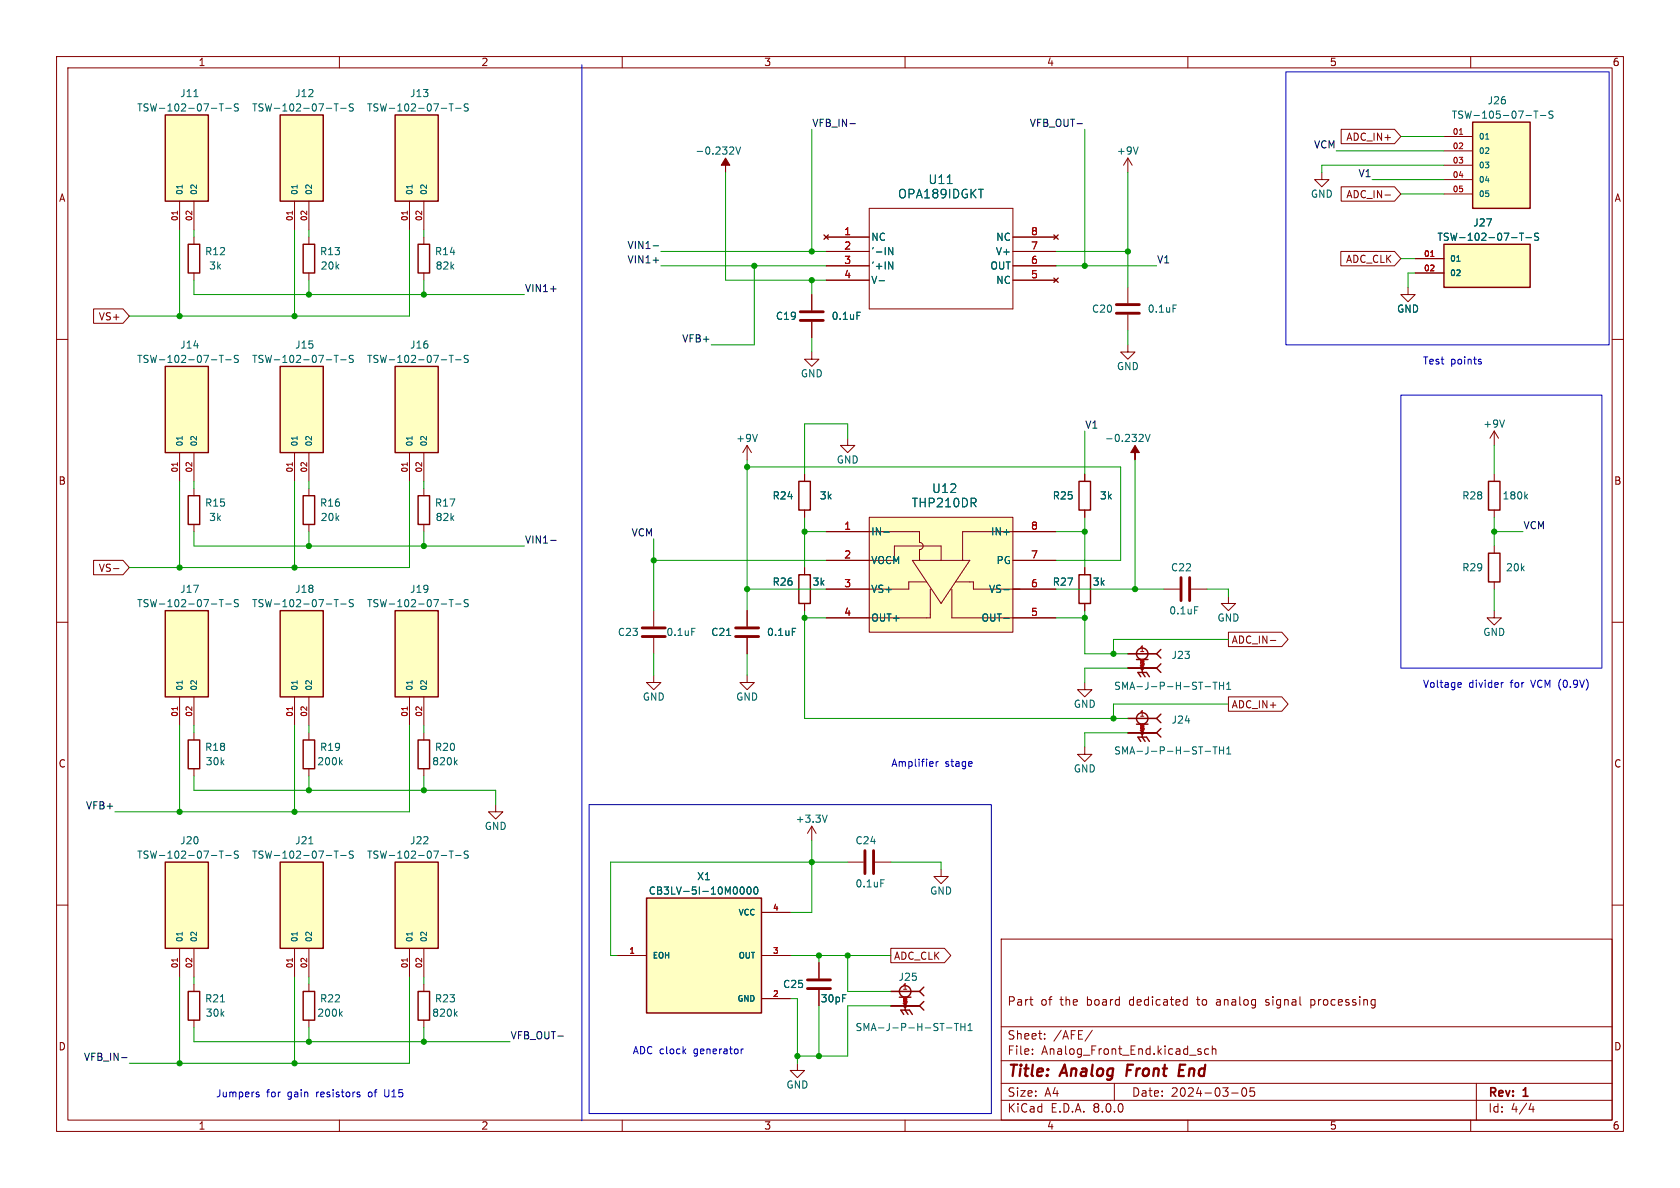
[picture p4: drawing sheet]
<svg xmlns="http://www.w3.org/2000/svg" width="297mm" height="210mm" viewBox="0 0 297 210" stroke-linecap="round" stroke-linejoin="round" font-family="sans-serif">
<g fill="none" stroke="#840000" stroke-width=".18">
<path d="M10 10h277v190h-277zM12 12h273v186h-273zM60 10v2M110 10v2M160 10v2M210 10v2M260 10v2M10 60h2M285 60h2M10 110h2M285 110h2M10 160h2"/>
<path d="M285 160h2M177 166h108v32h-108zM182 176.7h.6M182.5 177.7h.1M209.5 176.7l.4 .1M209.9 177.6l-.4 .1M209.9 176.2v1.5M223.7 177.6l.2 .1M223.8 176.8v.3M231.7 177.6l.5 .1M231.7 176.7v1.5M232.2 176.7l-.5 .1"/>
<path d="M60 198v2M110 198v2M160 198v2M177 194.5h108M177 191.5h108M177 187.5h108M177 181.5h108M182.5 186.3v.1M182.5 185.5v.1M184.7 183.6v.1M184.7 182.8v.1M193.1 182.1l-1.3 2"/>
<path d="M197 191.5v3M210 198v2M212 185.9l.3 .1 .1 .2-.2 .2h-.3M212 185.4l.3 .1M213.7 185.5l-.5-.1-.2 .3v.4l.1 .2h.6M214.3 185.5l.2-.1 .4 .1 .1 .9M214.3 184.9v1.5M217.7 193.2h1.2M219.7 192.4l.2-.1a.81 .81 0 0 1 .6 .6 .81 .81 0 0 1-.3 .8l-.2 .1a.81 .81 0 0 1-.3-1.4zM221.7 192.3h-.7v.7l.2-.1h.5l.1 .3-.1 .5-.2 .1-.5-.1M260 198v2M261 191.5v6.5"/>
<path d="M270.7 195l-.4 1.1h.9M271 195.6v1"/>
</g>
<path d="M199.4 188.2l-.3 2M208.5 189.2h.6M209.6 188.2h-1l-.3 2h1" fill="none" stroke="#840000" stroke-width=".4"/>
<path d="M69.8 152.4h7.7v15.2h-7.7z" fill="#ffffc2"/>
<path d="M73.9 87.6h2v5.1h-2zM69.8 152.4h7.7v15.2h-7.7z" fill="none" stroke="#840000" stroke-width=".25"/>
<path d="M74.9 86.4v1.2M74.9 92.7v1.3M72.4 167.6v5.1M74.9 167.6v5.1" fill="none" stroke="#840000" stroke-width=".18"/>
<path d="M78 151.2h1M79.4 150.4h.7M79.8 150.4v1.3M80.5 151.2h1M82.8 150.5l-.5-.1-.2 .2v.3l.6 .3 .1 .3-.3 .2-.4-.1M72.9 164.8v.6" fill="none" stroke="#006464" stroke-width=".18"/>
<path d="M72 169.4v.6" fill="none" stroke="#a90000" stroke-width=".18"/>
<path d="M69.8 64.8h7.7v15.2h-7.7z" fill="#ffffc2"/>
<path d="M69.8 64.8h7.7v15.2h-7.7z" fill="none" stroke="#840000" stroke-width=".25"/>
<path d="M72.4 80v5.1M74.9 80v5.1" fill="none" stroke="#840000" stroke-width=".18"/>
<path d="M72.9 77.2v.5M78 63.6h1M79.4 62.8h.7M79.8 62.8v1.3M80.5 63.6h1M82.8 62.9l-.5-.1-.2 .1v.4l.6 .2 .1 .3-.3 .3-.4-.1" fill="none" stroke="#006464" stroke-width=".18"/>
<path d="M72 81.8v.6" fill="none" stroke="#a90000" stroke-width=".18"/>
<path d="M255.3 43.2h15.2v7.6h-15.2z" fill="#ffffc2"/>
<path d="M255.3 43.2h15.2v7.6h-15.2z" fill="none" stroke="#840000" stroke-width=".25"/>
<g fill="none" stroke="#840000" stroke-width=".18">
<path d="M153.7 36.8h25.4v17.8h-25.4zM145.7 41.5l.7 .8M146 41.9h7.7M146 44.5h7.7M146 47h7.7M146 49.5h7.7M146.4 41.5l-.7 .8M179.1 41.9h7.6M179.1 44.5h7.6M179.1 47h7.6M179.1 49.5h7.6M186.3 49.1l.8 .8"/>
<path d="M186.3 41.5l.8 .8M187.1 49.1l-.8 .8M187.1 41.5l-.8 .8M248.9 50.8v1.3h1.3l-1.3 1.2-1.3-1.2h1.3M250.2 45.7h5.1M250.2 48.3h5.1M205.7 104.1h2.8M210.6 104.1h2.8"/>
</g>
<path d="M167.5 32.4h.8M155.4 49.6h1M157.1 46.3l.7 1.3v-1.3M157.8 43.8v1.2l-.7-1.2v1.2M257.5 46.2h.6M267.2 42h1M268.6 41.2h.8M269 41.2v1.3M269.8 42h.9M272 41.3l-.5-.1-.2 .3 .1 .3 .6 .2v.4l-.2 .1-.5-.1M211.2 107.3h.6" fill="none" stroke="#006464" stroke-width=".18"/>
<path d="M252.9 45.3h.6" fill="none" stroke="#a90000" stroke-width=".18"/>
<path d="M208.8 102.1v4.1M210.3 102.1v4.1" fill="none" stroke="#840000" stroke-width=".51"/>
<path d="M69.8 108h7.7v15.2h-7.7z" fill="#ffffc2"/>
<path d="M141.2 85.1h2.1v5.1h-2.1zM263.1 97.8h2.1v5.1h-2.1zM263.1 85.1h2.1v5.1h-2.1zM69.8 108h7.7v15.2h-7.7zM73.9 130.8h2v5.1h-2zM33.3 175.3h2v5h-2z" fill="none" stroke="#840000" stroke-width=".25"/>
<g fill="none" stroke="#840000" stroke-width=".18">
<path d="M233.7 30.5v1.3h1.2l-1.2 1.2-1.3-1.2h1.3M264.2 76.2v2.5M264.2 76.2l-.8 1.3M264.2 76.2l.7 1.3M142.2 83.8v1.3M142.2 90.2v1.2M264.2 83.8v1.3M264.2 90.2v1.2M264.2 96.5v1.3M264.2 108v1.2h-1.3l1.3 1.3 1.2-1.3h-1.2M264.2 102.9v1.2M72.4 123.2v5.1"/>
<path d="M74.9 123.2v5.1M74.9 129.5v1.3M74.9 135.9v1.3M34.3 174v1.3M34.3 180.3v1.3"/>
</g>
<path d="M266 74.2l-.4 1.3M269.7 87.7l.4 .5M270.1 87.4l-.5 .4M78 106.8h1M79.4 106h.7M79.8 106v1.3M80.5 106.8h1M82.8 106h-.5l-.2 .1v.4l.6 .2 .1 .3-.3 .3-.4-.1M72.9 120.3v.6M80.5 134.7l.3 .5M80.8 134.4l-.5 .4M39 177.1h.7" fill="none" stroke="#006464" stroke-width=".18"/>
<path d="M72 125v.5" fill="none" stroke="#a90000" stroke-width=".18"/>
<path d="M49.5 152.4h7.6v15.2h-7.6z" fill="#ffffc2"/>
<path d="M53.6 43.2h2v5.1h-2zM33.3 87.6h2v5.1h-2zM49.5 152.4h7.6v15.2h-7.6zM53.6 175.3h2v5h-2zM73.9 175.3h2v5h-2z" fill="none" stroke="#840000" stroke-width=".25"/>
<g fill="none" stroke="#840000" stroke-width=".18">
<path d="M54.6 41.9v1.3M54.6 48.3v1.2M143.5 52.1v2.8M143.5 56.9v2.8M143.5 62.2v1.3h1.3l-1.3 1.3-1.3-1.3h1.3M34.3 86.4v1.2M34.3 92.7v1.3M115.6 119.4v1.3h-1.3l1.3 1.2 1.2-1.2h-1.2M115.6 108v2.7M115.6 112.8v2.8M132.1 119.4v1.3h-1.3l1.3 1.2 1.2-1.2h-1.2M52.1 167.6v5.1"/>
<path d="M54.6 167.6v5.1M54.6 174v1.3M74.9 174v1.3M54.6 180.3v1.3M74.9 180.3v1.3"/>
</g>
<g fill="none" stroke="#006464" stroke-width=".18">
<path d="M151.5 55.2h.6M122.3 111.1h.6M54.6 149.2h.7M57.7 151.2h1M59.1 150.4h.7M59.4 150.4v1.3M60.2 151.2h1M62.5 150.5l-.5-.1-.2 .2v.3l.5 .3 .2 .3-.3 .2-.5-.1M52.5 164.8v.6M60.1 179.2l.4 .4M60.5 178.8l-.5 .5M80.5 179.2l.3 .4"/>
<path d="M80.8 178.8l-.5 .5"/>
</g>
<path d="M51.7 169.4v.6" fill="none" stroke="#a90000" stroke-width=".18"/>
<path d="M141.5 55.1h4M141.5 56.6h4M113.5 111h4.1M113.5 112.5h4.1" fill="none" stroke="#840000" stroke-width=".51"/>
<path d="M114.3 158.8h20.3v20.3h-20.3z" fill="#ffffc2"/>
<g fill="none" stroke="#840000" stroke-width=".25">
<path d="M114.3 158.8h20.3v20.3h-20.3zM157.5 177.8h5.1M157.5 175.3h5.1M159.8 179.3l-.5-.7h1.5l.5 .7M160 176.3h1M160 177.8v.8l.5 .7M162.6 177.8l.7 .8M162.6 175.3l.7 .7M163.3 177l-.7 .8M163.3 174.5l-.7 .8"/>
<circle cx="160" cy="175.3" r="1.02"/>
</g>
<g fill="none" stroke="#840000" stroke-width=".18">
<path d="M143.5 146.1l-.8 1.2M143.5 146.1v2.5M143.5 146.1l.8 1.2M149.9 152.4h2.8M154.7 152.4h2.8M109.2 168.9h5.1M134.6 168.9h5.1M134.6 176.5h5.1M134.6 161.3h5.1M144.8 170.2v2.8M144.8 175v2.8M157.5 175.3h5.1"/>
<path d="M157.5 177.8h5.1M141 188v1.2h1.2l-1.2 1.3-1.3-1.3h1.3"/>
</g>
<g fill="none" stroke="#006464" stroke-width=".18">
<path d="M131 156.9l.1-.1a.68 .68 0 0 1 .5 .6 .68 .68 0 0 1-.5 .7l-.1-.2-.2-.3zM132.2 156.9l.2-.1a.68 .68 0 0 1 .4 .6 .68 .68 0 0 1-.4 .7l-.2-.2-.2-.3zM133.4 156.9l.2-.1a.68 .68 0 0 1 .4 .6 .68 .68 0 0 1-.4 .7l-.2-.2-.1-.3zM146.2 144.1l-.4 1.3M155.7 155.5h.6M167.3 181.7h1M168.7 180.9h.7M169.1 180.9v1.3M169.9 180.9v1.3M169.9 181.5h.7M170.6 180.9v1.3M171.1 182.2h.8"/>
<path d="M171.1 181.3l.4-.4v1.3"/>
</g>
<path d="M152.9 150.4v4M154.4 150.4v4M142.7 173.2h4.1M142.7 174.8h4.1" fill="none" stroke="#840000" stroke-width=".51"/>
<path d="M29.2 152.4h7.6v15.2h-7.6z" fill="#ffffc2"/>
<path d="M190.8 85.1h2v5.1h-2zM29.2 152.4h7.6v15.2h-7.6z" fill="none" stroke="#840000" stroke-width=".25"/>
<path d="M191.8 83.8v1.3M191.8 90.2v1.2M87.6 142.2v1.3h1.3l-1.3 1.3-1.2-1.3h1.2M166.4 153.7v1.2h1.2l-1.2 1.3-1.3-1.3h1.3M31.7 167.6v5.1M34.3 167.6v5.1" fill="none" stroke="#840000" stroke-width=".18"/>
<path d="M37.4 151.2h.9M38.8 150.4h.7M39.1 150.4v1.3M39.9 151.2h1M42.1 150.5l-.4-.1-.2 .2v.3l.5 .3 .1 .3-.2 .2-.5-.1M32.2 164.8v.6" fill="none" stroke="#006464" stroke-width=".18"/>
<path d="M31.4 169.4v.6" fill="none" stroke="#a90000" stroke-width=".18"/>
<path d="M260.3 21.6h10.2v15.2h-10.2z" fill="#ffffc2"/>
<path d="M260.3 21.6h10.2v15.2h-10.2z" fill="none" stroke="#840000" stroke-width=".25"/>
<path d="M255.3 24.1h5M255.3 26.7h5M255.3 29.2h5M255.3 31.8h5M255.3 34.3h5" fill="none" stroke="#840000" stroke-width=".18"/>
<path d="M271.2 19.6h.7M271.5 19.6v1.3M274.6 19.7l-.5-.1-.2 .2v.3l.5 .3 .2 .3-.3 .2-.5-.1M262.6 24.6h.6M269.8 20.4h.9M272.3 20.4h1" fill="none" stroke="#006464" stroke-width=".18"/>
<path d="M258 23.7h.6" fill="none" stroke="#a90000" stroke-width=".18"/>
<path d="M49.5 20.3h7.6v15.3h-7.6z" fill="#ffffc2"/>
<path d="M49.5 20.3h7.6v15.3h-7.6zM73.9 43.2h2v5.1h-2z" fill="none" stroke="#840000" stroke-width=".25"/>
<path d="M52.1 35.6v5M54.6 35.6v5M74.9 41.9v1.3M74.9 48.3v1.2M191.8 132.1v1.3h-1.3l1.3 1.2 1.2-1.2h-1.2M191.8 120.7v1.2h-1.3l1.3 1.3 1.2-1.3h-1.2" fill="none" stroke="#840000" stroke-width=".18"/>
<path d="M57.7 19.1h1M59.1 18.4h.7M59.4 18.4v1.2M60.2 19.1h1M62.5 18.4h-.5l-.3 .2 .2 .3 .5 .2v.4l-.2 .1h-.5M52.5 32.7v.6" fill="none" stroke="#006464" stroke-width=".18"/>
<path d="M51.7 37.3v.6" fill="none" stroke="#a90000" stroke-width=".18"/>
<path d="M29.2 20.3h7.6v15.3h-7.6z" fill="#ffffc2"/>
<path d="M29.2 20.3h7.6v15.3h-7.6z" fill="none" stroke="#840000" stroke-width=".25"/>
<path d="M31.7 35.6v5M34.3 35.6v5" fill="none" stroke="#840000" stroke-width=".18"/>
<path d="M34.3 17.1h.7M37.4 19.1h.9M38.8 18.4h.7M39.1 18.4v1.2M39.9 19.1h1M42.1 18.4h-.4l-.3 .2 .1 .3 .6 .2v.4l-.2 .1h-.5M32.2 32.7v.6" fill="none" stroke="#006464" stroke-width=".18"/>
<path d="M31.4 37.3v.6" fill="none" stroke="#a90000" stroke-width=".18"/>
<path d="M69.8 20.3h7.7v15.3h-7.7z" fill="#ffffc2"/>
<path d="M69.8 20.3h7.7v15.3h-7.7z" fill="none" stroke="#840000" stroke-width=".25"/>
<path d="M72.4 35.6v5M74.9 35.6v5" fill="none" stroke="#840000" stroke-width=".18"/>
<path d="M78 19.1h1M79.4 18.4h.7M79.8 18.4v1.2M80.5 19.1h1M82.8 18.4h-.5l-.2 .2 .1 .3 .5 .2v.4l-.2 .1h-.4M72.9 32.7v.6" fill="none" stroke="#006464" stroke-width=".18"/>
<path d="M72 37.3v.6" fill="none" stroke="#a90000" stroke-width=".18"/>
<path d="M153.7 91.4h25.4v20.4h-25.4z" fill="#ffffc2"/>
<g fill="none" stroke="#840000" stroke-width=".18">
<path d="M199.4 27.9l-.8 1.3M199.4 27.9v2.6M199.4 27.9l.8 1.3M146 99.1h12.1v-2.6h8.3v2.6M146 94h7.7M153.7 91.4h25.4v20.4h-25.4zM154.3 94h8.3v1.9a.63 .63 0 0 1 .6 .6 .63 .63 0 0 1-.6 .7v1.9M161.3 99.1h10.1l-5 7.6zM179.1 99.1h7.6M186.7 94h-16.5v5.1M132.1 108v2.7M132.1 112.8v2.8"/>
<path d="M142.2 100.3v1.3M142.2 106.7v1.3M163.8 102.9h-3.1v1.2h-14.7M164.5 104.1v5.1h-18.5M168.3 104.1v5.1h18.4M168.9 102.9h3.2v1.2h14.6M191.8 100.3v1.3M191.8 106.7v1.3M199.4 115.6h5.1M199.4 118.1h5.1M199.4 127h5.1M199.4 129.5h5.1"/>
</g>
<g fill="none" stroke="#006464" stroke-width=".18">
<path d="M201.2 26l-.4 1.2M156.3 94.1h.9M128.5 112.3h.7M140.1 111.1h.6M177.4 109.3h1M177.4 104.2h1M213 132.8h1M213 121.4h1M214.4 132h.8M214.4 120.6h.8M214.8 120.6v1.3M214.8 132v1.3"/>
<path d="M215.6 120.6v1.3M215.6 132v1.3M215.6 132.6h.7M215.6 121.2h.7M216.3 120.6v1.3M216.3 132v1.3M216.9 133.3h.7M216.9 121l.3-.4v1.3M216.9 132.4l.3-.4v1.3M216.9 121.9h.7"/>
</g>
<g fill="none" stroke="#840000" stroke-width=".25">
<path d="M141.2 101.6h2.1v5.1h-2.1zM190.8 101.6h2v5.1h-2zM199.4 118.1h5.1M199.4 115.6h5.1M201.7 119.6l-.5-.7h1.5l.5 .7M201.9 118.1v.8l.5 .7M201.9 116.6h1M204.5 118.1l.7 .8M204.5 115.6l.7 .7M205.2 117.3l-.7 .8M205.2 114.8l-.7 .8M199.4 129.5h5.1"/>
<path d="M199.4 127h5.1M201.7 131.1l-.5-.8h1.5l.5 .8M201.9 128h1M201.9 129.5v.8l.5 .8M204.5 129.5l.7 .8M204.5 127l.7 .8M205.2 128.8l-.7 .7M205.2 126.2l-.7 .8"/>
<circle cx="201.9" cy="115.6" r="1.02"/>
<circle cx="201.9" cy="127" r="1.02"/>
</g>
<path d="M130 111h4.1M130 112.5h4.1" fill="none" stroke="#840000" stroke-width=".51"/>
<path d="M49.5 64.8h7.6v15.2h-7.6z" fill="#ffffc2"/>
<path d="M33.3 43.2h2v5.1h-2zM49.5 64.8h7.6v15.2h-7.6zM53.6 87.6h2v5.1h-2z" fill="none" stroke="#840000" stroke-width=".25"/>
<path d="M34.3 41.9v1.3M34.3 48.3v1.2M132.1 78.7l-.8 1.3M132.1 78.7v2.6M132.1 78.7l.7 1.3M149.9 77.5v1.2h-1.3l1.3 1.3 1.2-1.3h-1.2M52.1 80v5.1M54.6 80v5.1M54.6 86.4v1.2M54.6 92.7v1.3" fill="none" stroke="#840000" stroke-width=".18"/>
<path d="M52.5 77.2v.5M57.7 63.6h1M59.1 62.8h.7M59.4 62.8v1.3M60.2 63.6h1M62.5 62.9l-.5-.1-.3 .3 .2 .3 .5 .2v.4l-.2 .1-.5-.1M133.9 76.8l-.4 1.2" fill="none" stroke="#006464" stroke-width=".18"/>
<path d="M51.7 81.8v.6" fill="none" stroke="#a90000" stroke-width=".18"/>
<path d="M49.5 108h7.6v15.2h-7.6z" fill="#ffffc2"/>
<path d="M49.5 108h7.6v15.2h-7.6z" fill="none" stroke="#840000" stroke-width=".25"/>
<path d="M52.1 123.2v5.1M54.6 123.2v5.1" fill="none" stroke="#840000" stroke-width=".18"/>
<path d="M57.7 106.8h1M59.1 106h.7M59.4 106v1.3M60.2 106.8h1M62.5 106h-.5l-.3 .2 .2 .3 .5 .3v.3l-.2 .2-.5-.1M52.5 120.3v.6" fill="none" stroke="#006464" stroke-width=".18"/>
<path d="M51.7 125v.5" fill="none" stroke="#a90000" stroke-width=".18"/>
<path d="M29.2 108h7.6v15.2h-7.6z" fill="#ffffc2"/>
<path d="M29.2 108h7.6v15.2h-7.6z" fill="none" stroke="#840000" stroke-width=".25"/>
<path d="M31.7 123.2v5.1M34.3 123.2v5.1" fill="none" stroke="#840000" stroke-width=".18"/>
<path d="M37.4 106.8h.9M38.8 106h.7M39.1 106v1.3M39.9 106.8h1M42.1 106h-.4l-.3 .2 .1 .3 .6 .3v.3l-.2 .2-.5-.1M32.2 120.3v.6" fill="none" stroke="#006464" stroke-width=".18"/>
<path d="M31.4 125v.5" fill="none" stroke="#a90000" stroke-width=".18"/>
<path d="M29.2 64.8h7.6v15.2h-7.6z" fill="#ffffc2"/>
<path d="M29.2 64.8h7.6v15.2h-7.6zM33.3 130.8h2v5.1h-2zM53.6 130.8h2v5.1h-2z" fill="none" stroke="#840000" stroke-width=".25"/>
<g fill="none" stroke="#840000" stroke-width=".18">
<path d="M237.1 22.9h9.4l1.1 1.2-1.1 1.3h-9.4zM237.1 33h9.4l1.1 1.3-1.1 1.3h-9.4zM244.9 34.5h.9M16.5 54.6h5.2l1.2 1.3-1.2 1.3h-5.2zM143.5 52.1v2.8M143.5 56.9v2.8M145.7 41.5l.7 .8M146 41.9h7.7M146 44.5h7.7M146 47h7.7M146 49.5h7.7M146.4 41.5l-.7 .8"/>
<path d="M179.1 41.9h7.6M179.1 44.5h7.6M179.1 47h7.6M179.1 49.5h7.6M186.3 49.1l.8 .8M186.3 41.5l.8 .8M187.1 49.1l-.8 .8M187.1 41.5l-.8 .8M199.4 50.8v2.8M199.4 55.6v2.8M237 44.4h9.5l1.1 1.3-1.1 1.3h-9.5zM250.2 45.7h5.1"/>
<path d="M250.2 48.3h5.1M199.4 61v1.2h1.3l-1.3 1.3-1.3-1.3h1.3M16.5 99.1h5.2l1.2 1.2-1.2 1.3h-5.2zM31.7 80v5.1M34.3 80v5.1M142.2 83.8v1.3M142.2 90.2v1.2M146 94h7.7M146 99.1h7.7M179.1 94h7.6M179.1 99.1h7.6M191.8 83.8v1.3"/>
<path d="M191.8 90.2v1.2M20.1 100.5h.9M132.1 108v2.7M132.1 112.8v2.8M142.2 100.3v1.3M142.2 106.7v1.3M146 104.1h7.7M146 109.2h7.7M179.1 104.1h7.6M179.1 109.2h7.6M191.8 100.3v1.3M191.8 106.7v1.3"/>
<path d="M217.2 105.4v1.3h1.2l-1.2 1.3-1.3-1.3h1.3M217.2 111.8h9.4l1.1 1.2-1.1 1.3h-9.4zM224.6 113.2h.9M34.3 129.5v1.3M34.3 135.9v1.3M54.6 129.5v1.3M54.6 135.9v1.3M217.2 123.2h9.4l1.1 1.3-1.1 1.2h-9.4zM109.2 168.9h5.1M134.6 168.9h5.1M134.6 176.5h5.1M134.6 161.3h5.1"/>
<path d="M144.8 170.2v2.8M144.8 175v2.8M157.5 167.6h9.5l1.1 1.3-1.1 1.3h-9.5z"/>
</g>
<g fill="none" stroke="#006464" stroke-width=".18">
<path d="M129.6 26l.1 .2v.3l-.8 .7h.8M130.1 26l.4 1.2 .4-1.2M167.5 32.4h.8M151.5 55.2h.6M155.4 49.6h1M157.1 46.3l.7 1.3v-1.3M157.8 43.8v1.2l-.7-1.2v1.2M207.4 53.9h.6M257.5 46.2h.6M267.2 42h1M268.6 41.2h.8M269 41.2v1.3"/>
<path d="M269.8 42h.9M272 41.3l-.5-.1-.2 .3 .1 .3 .6 .2v.4l-.2 .1-.5-.1M32.2 77.2v.5M37.4 63.6h.9M38.8 62.8h.7M39.1 62.8v1.3M39.9 63.6h1M42.1 62.9l-.4-.1-.3 .3 .1 .3 .6 .2v.4l-.2 .1-.5-.1M202 76.8l.1 .2v.3l-.8 .7h.8M202.5 76.8l.4 1.2 .4-1.2M156.3 94.1h.9M128.5 112.3h.7"/>
<path d="M140.1 111.1h.6M177.4 109.3h1M177.4 104.2h1M60.1 134.7l.4 .5M60.5 134.4l-.5 .4M131 156.9l.1-.1a.68 .68 0 0 1 .5 .6 .68 .68 0 0 1-.5 .7l-.1-.2-.2-.3zM132.2 156.9l.2-.1a.68 .68 0 0 1 .4 .6 .68 .68 0 0 1-.4 .7l-.2-.2-.2-.3zM133.4 156.9l.2-.1a.68 .68 0 0 1 .4 .6 .68 .68 0 0 1-.4 .7l-.2-.2-.1-.3z"/>
</g>
<path d="M252.9 45.3h.6M31.4 81.8v.6" fill="none" stroke="#a90000" stroke-width=".18"/>
<g fill="#840000" stroke="#840000" stroke-width=".18">
<path d="M128.3 27.9l.7 1.3h-.7v1.3v-1.3h-.8z"/>
<path d="M200.7 78.7l.7 1.3h-.7v1.3v-1.3h-.8z"/>
</g>
<path d="M197.4 53.8h4M197.4 55.4h4" fill="none" stroke="#840000" stroke-width=".51"/>
<path d="M150.3 21.9h.9M190.4 21.9h1M97.3 51.1h1M115.5 43.5h.9M115.5 46h.9M97.3 95.5h1M21.5 187h1M98.6 183.2h1" fill="none" stroke="#0f0f0f" stroke-width=".18"/>
<g fill="none" stroke="#0000c2" stroke-width=".18">
<path d="M102.9 11.4v186.7M227.3 12.7h57.2v48.3h-57.2zM247.6 69.9h35.6v48.2h-35.6zM261.5 63.9l.3 .1 .1 .2-.2 .2h-.2M261.5 63.5l.3 .1M165.5 134.6v.9M165.9 134.6l-.4 .3M257.9 120.7h.4v.3l-.6 .1M258.3 121.4l-.4 .1M265.8 120.7l-.3 .1M104.1 142.2h71.2v54.7h-71.2zM45.3 193.4l.5 .3v.1l-.4 .1"/>
<path d="M45.3 193.1h.5M63.3 193.5h.3l.1 .2-.2 .2h-.3M63.3 193l.3 .1M68 192.6v1.1l.3 .2M120.9 185.8l.3 .5M121.2 185.4l-.4 .5M131 185.4v.9M131.4 185.4l-.4 .3"/>
</g>
<g fill="none" stroke="#009600" stroke-width=".18">
<path d="M128.3 30.5v19h17.7M143.5 22.9v21.6M191.8 22.9v24.1M199.4 30.5v20.3M236.2 26.7h19.1M242.6 31.8h12.7M247.6 34.3h7.7M247.6 24.1h7.7M255.3 29.2h-21.6v1.3M31.7 40.6v15.3M34.3 40.6v1.3M34.3 49.5v2.6h58.4"/>
<path d="M52.1 40.6v15.3M54.6 40.6v1.3M54.6 49.5v2.6M72.4 40.6v15.3h-49.5M74.9 40.6v1.3M74.9 49.5v2.6M116.8 47h29.2M116.8 44.5h29.2M133.3 47v14h-7.6M143.5 49.5v2.6M143.5 59.7v2.5M186.7 47h17.8"/>
<path d="M186.7 44.5h12.7M199.4 58.4v2.6M247.6 45.7h2.6M250.2 48.3h-1.3v2.5M149.9 77.5v-2.6h-7.7v8.9M191.8 76.2v7.6M264.2 78.7v5.1M31.7 85.1v15.2M34.3 85.1v1.3M34.3 94v2.5h58.4M52.1 85.1v15.2M54.6 85.1v1.3"/>
<path d="M54.6 94v2.5M72.4 85.1v15.2h-49.5M74.9 85.1v1.3M74.9 94v2.5M115.6 99.1h30.4M115.6 95.3v12.7M132.1 82.6h66v16.5h-11.4M132.1 81.3v26.7M142.2 91.4v8.9M142.2 94h3.8M186.7 94h5.1M191.8 91.4v8.9"/>
<path d="M200.7 81.3v22.8M264.2 94h5M264.2 91.4v5.1M115.6 115.6v3.8M132.1 104.1h13.9M132.1 115.6v3.8M142.2 108v19h57.2M142.2 109.2h3.8M186.7 104.1h19M186.7 109.2h5.1M191.8 108v7.6h7.6M199.4 118.1h-7.6v2.6"/>
<path d="M213.4 104.1h3.8v1.3M217.2 113h-20.4v2.6M264.2 104.1v3.9M31.7 128.3v15.2M34.3 128.3v1.2M34.3 137.2v2.5h53.3v2.5M52.1 128.3v15.2M54.6 128.3v1.2M54.6 137.2v2.5M72.4 128.3v15.2h-52.1M74.9 128.3v1.2M74.9 137.2v2.5"/>
<path d="M199.4 129.5h-7.6v2.6M217.2 124.5h-20.4v2.5M143.5 148.6v12.7h-3.8M149.9 152.4h-42v16.5h1.3M157.5 152.4h8.9v1.3M31.7 172.7v15.3M34.3 172.7v1.3M52.1 172.7v15.3M54.6 172.7v1.3M72.4 172.7v15.3h-49.5M74.9 172.7v1.3M139.7 176.5h1.3v11.5"/>
<path d="M139.7 168.9h17.8M144.8 168.9v1.3M144.8 177.8v8.9M149.9 168.9v6.4h7.6M157.5 177.8h-7.6v8.9h-8.9M34.3 181.6v2.6h55.9M54.6 181.6v2.6M74.9 181.6v2.6"/>
</g>
<g fill="#009600" stroke="#009600" stroke-width=".18">
<circle cx="144.8" cy="168.9" r=".46"/>
<circle cx="143.5" cy="152.4" r=".46"/>
<circle cx="144.8" cy="186.7" r=".46"/>
<circle cx="141" cy="186.7" r=".46"/>
<circle cx="149.9" cy="168.9" r=".46"/>
<circle cx="196.8" cy="127" r=".46"/>
<circle cx="200.7" cy="104.1" r=".46"/>
<circle cx="191.8" cy="94" r=".46"/>
<circle cx="196.8" cy="115.6" r=".46"/>
<circle cx="74.9" cy="96.5" r=".46"/>
<circle cx="74.9" cy="139.7" r=".46"/>
<circle cx="74.9" cy="52.1" r=".46"/>
<circle cx="54.6" cy="139.7" r=".46"/>
<circle cx="52.1" cy="143.5" r=".46"/>
<circle cx="54.6" cy="96.5" r=".46"/>
<circle cx="199.4" cy="44.5" r=".46"/>
<circle cx="191.8" cy="47" r=".46"/>
<circle cx="132.1" cy="82.6" r=".46"/>
<circle cx="133.3" cy="47" r=".46"/>
<circle cx="143.5" cy="44.5" r=".46"/>
<circle cx="143.5" cy="49.5" r=".46"/>
<circle cx="31.7" cy="143.5" r=".46"/>
<circle cx="54.6" cy="52.1" r=".46"/>
<circle cx="52.1" cy="100.3" r=".46"/>
<circle cx="31.7" cy="55.9" r=".46"/>
<circle cx="31.7" cy="100.3" r=".46"/>
<circle cx="52.1" cy="55.9" r=".46"/>
<circle cx="142.2" cy="109.2" r=".46"/>
<circle cx="132.1" cy="104.1" r=".46"/>
<circle cx="191.8" cy="109.2" r=".46"/>
<circle cx="142.2" cy="94" r=".46"/>
<circle cx="115.6" cy="99.1" r=".46"/>
<circle cx="52.1" cy="188" r=".46"/>
<circle cx="54.6" cy="184.2" r=".46"/>
<circle cx="74.9" cy="184.2" r=".46"/>
<circle cx="31.7" cy="188" r=".46"/>
<circle cx="264.2" cy="94" r=".46"/>
</g>
<g font-size="2.8" fill="#840000">
<text x="178" y="190.9">Title:</text>
<text x="187.7" y="190.9">Analog</text>
<text x="200" y="190.9">Front</text>
<text x="210" y="190.9">End</text>
</g>
<g font-size="2.1" fill="#006464">
<text x="158.7" y="35.3">OPA189IDGKT</text>
<text x="164" y="32.7">U11</text>
<text x="161.1" y="89.9">THP210DR</text>
<text x="164.7" y="87.4">U12</text>
</g>
<g font-size="2.1" fill="#840000">
<text x="178" y="178">Part</text>
<text x="183.9" y="178">of</text>
<text x="187.5" y="178">the</text>
<text x="192.3" y="178">board</text>
<text x="199.9" y="178">dedicated</text>
<text x="212.1" y="178">to</text>
<text x="215.6" y="178">analog</text>
<text x="224.5" y="178">signal</text>
<text x="232.5" y="178">processing</text>
<text x="178" y="184">Sheet:</text>
<text x="186.2" y="184">/AFE/</text>
<text x="178" y="186.7">File:</text>
<text x="184.1" y="186.7">Analog_Front_End.kicad_sch</text>
<text x="178" y="196.9">KiCad</text>
<text x="178" y="194.1">Size:</text>
<text x="184.7" y="194.1">A4</text>
<text x="185.7" y="196.9">E.D.A.</text>
<text x="193.3" y="196.9">8.0.0</text>
<text x="200" y="194.1">Date:</text>
<text x="207" y="194.1">2024-03-05</text>
<text x="263" y="194.3">Rev:</text>
<text x="263" y="196.9">Id:</text>
<text x="267.1" y="196.9">4/4</text>
<text x="269.4" y="194.3">1</text>
</g>
<g font-size="1.8" fill="#840000">
<text x="35" y="11.9">1</text>
<text x="85" y="11.9">2</text>
<text x="135" y="11.9">3</text>
<text x="185" y="11.9">4</text>
<text x="235" y="11.9">5</text>
<text x="285" y="11.9">6</text>
<text x="237.9" y="25.1">ADC_IN+</text>
<text x="10.3" y="35.9">A</text>
<text x="237.9" y="35.2">ADC_IN-</text>
<text x="285.3" y="35.9">A</text>
<text x="237.9" y="46.7">ADC_CLK</text>
<text x="17.4" y="56.8">VS+</text>
<text x="10.3" y="85.9">B</text>
<text x="285.3" y="85.9">B</text>
<text x="17.4" y="101.3">VS-</text>
<text x="217.6" y="114">ADC_IN-</text>
<text x="217.6" y="125.4">ADC_IN+</text>
<text x="10.3" y="135.9">C</text>
<text x="285.3" y="135.9">C</text>
<text x="158" y="169.9">ADC_CLK</text>
<text x="10.3" y="185.9">D</text>
<text x="285.3" y="185.9">D</text>
<text x="35" y="199.9">1</text>
<text x="85" y="199.9">2</text>
<text x="135" y="199.9">3</text>
<text x="185" y="199.9">4</text>
<text x="235" y="199.9">5</text>
<text x="285" y="199.9">6</text>
</g>
<g font-size="1.8" fill="#006464">
<text x="31.8" y="17.4">J11</text>
<text x="52.1" y="17.4">J12</text>
<text x="72.4" y="17.4">J13</text>
<text x="24.1" y="19.9">TSW-102-07-T-S</text>
<text x="44.5" y="19.9">TSW-102-07-T-S</text>
<text x="64.8" y="19.9">TSW-102-07-T-S</text>
<text x="256.6" y="21.2">TSW-105-07-T-S</text>
<text x="262.9" y="18.6">J26</text>
<text x="122.8" y="27.5">-0.232V</text>
<text x="197.4" y="27.5">+9V</text>
<text x="231.6" y="35.2">GND</text>
<text x="260.4" y="40.2">J27</text>
<text x="36.2" y="45.3">R12</text>
<text x="36.9" y="47.9">3k</text>
<text x="56.5" y="45.3">R13</text>
<text x="56.6" y="47.9">20k</text>
<text x="76.8" y="45.3">R14</text>
<text x="76.9" y="47.9">82k</text>
<text x="153.9" y="42.8">NC</text>
<text x="153.9" y="45.3">'-IN</text>
<text x="153.9" y="47.9">'+IN</text>
<text x="175" y="47.9">OUT</text>
<text x="176" y="45.3">V+</text>
<text x="176" y="42.8">NC</text>
<text x="254" y="42.8">TSW-102-07-T-S</text>
<text x="153.9" y="50.4">V-</text>
<text x="176" y="50.4">NC</text>
<text x="137.1" y="56.7">C19</text>
<text x="146.9" y="56.7">0.1uF</text>
<text x="192.9" y="55.5">C20</text>
<text x="202.8" y="55.5">0.1uF</text>
<text x="246.9" y="55.5">GND</text>
<text x="24.1" y="64.4">TSW-102-07-T-S</text>
<text x="31.8" y="61.8">J14</text>
<text x="44.5" y="64.4">TSW-102-07-T-S</text>
<text x="52.1" y="61.8">J15</text>
<text x="64.8" y="64.4">TSW-102-07-T-S</text>
<text x="72.4" y="61.8">J16</text>
<text x="197.4" y="65.6">GND</text>
<text x="141.5" y="66.9">GND</text>
<text x="262.1" y="75.8">+9V</text>
<text x="130" y="78.3">+9V</text>
<text x="147.8" y="82.1">GND</text>
<text x="195.2" y="78.3">-0.232V</text>
<text x="36.2" y="89.8">R15</text>
<text x="56.5" y="89.8">R16</text>
<text x="76.8" y="89.8">R17</text>
<text x="136.5" y="88.5">R24</text>
<text x="144.8" y="88.5">3k</text>
<text x="186" y="88.5">R25</text>
<text x="194.4" y="88.5">3k</text>
<text x="258.4" y="88.5">R28</text>
<text x="265.5" y="88.5">180k</text>
<text x="36.9" y="92.3">3k</text>
<text x="56.6" y="92.3">20k</text>
<text x="76.9" y="92.3">82k</text>
<text x="153.9" y="94.8">IN-</text>
<text x="175.1" y="94.8">IN+</text>
<text x="153.9" y="99.9">VOCM</text>
<text x="176.1" y="99.9">PG</text>
<text x="206.9" y="101.2">C22</text>
<text x="258.4" y="101.2">R29</text>
<text x="266.1" y="101.2">20k</text>
<text x="24.1" y="107.5">TSW-102-07-T-S</text>
<text x="31.8" y="105">J17</text>
<text x="44.5" y="107.5">TSW-102-07-T-S</text>
<text x="52.1" y="105">J18</text>
<text x="64.8" y="107.5">TSW-102-07-T-S</text>
<text x="72.4" y="105">J19</text>
<text x="136.5" y="103.7">R26</text>
<text x="143.6" y="103.7">3k</text>
<text x="153.9" y="105">VS+</text>
<text x="174.7" y="105">VS-</text>
<text x="186" y="103.7">R27</text>
<text x="193.1" y="103.7">3k</text>
<text x="109.1" y="112.6">C23</text>
<text x="117.7" y="112.6">0.1uF</text>
<text x="125.6" y="112.6">C21</text>
<text x="135.5" y="112.6">0.1uF</text>
<text x="153.9" y="110.1">OUT+</text>
<text x="173.4" y="110.1">OUT-</text>
<text x="206.6" y="108.8">0.1uF</text>
<text x="215.1" y="110.1">GND</text>
<text x="262.1" y="112.6">GND</text>
<text x="207" y="116.7">J23</text>
<text x="113.5" y="124.1">GND</text>
<text x="130" y="124.1">GND</text>
<text x="189.7" y="125.3">GND</text>
<text x="196.9" y="122.1">SMA-J-P-H-ST-TH1</text>
<text x="207" y="128.1">J24</text>
<text x="36.2" y="132.9">R18</text>
<text x="36.3" y="135.5">30k</text>
<text x="56" y="135.5">200k</text>
<text x="56.5" y="132.9">R19</text>
<text x="76.3" y="135.5">820k</text>
<text x="76.8" y="132.9">R20</text>
<text x="189.7" y="136.8">GND</text>
<text x="196.9" y="133.6">SMA-J-P-H-ST-TH1</text>
<text x="31.8" y="149.5">J20</text>
<text x="52.1" y="149.5">J21</text>
<text x="72.4" y="149.5">J22</text>
<text x="85.6" y="146.9">GND</text>
<text x="140.6" y="145.6">+3.3V</text>
<text x="151.1" y="149.5">C24</text>
<text x="24.1" y="152">TSW-102-07-T-S</text>
<text x="44.5" y="152">TSW-102-07-T-S</text>
<text x="64.8" y="152">TSW-102-07-T-S</text>
<text x="123.1" y="155.8">X1</text>
<text x="114.6" y="158.3">CB3LV-5I-10M0000</text>
<text x="151.1" y="157.1">0.1uF</text>
<text x="164.3" y="158.3">GND</text>
<text x="158.8" y="173.6">J25</text>
<text x="36.2" y="177.4">R21</text>
<text x="36.3" y="179.9">30k</text>
<text x="56" y="179.9">200k</text>
<text x="56.5" y="177.4">R22</text>
<text x="76.3" y="179.9">820k</text>
<text x="76.8" y="177.4">R23</text>
<text x="138.3" y="174.9">C25</text>
<text x="145" y="177.4">30pF</text>
<text x="151.1" y="182.5">SMA-J-P-H-ST-TH1</text>
<text x="138.9" y="192.6">GND</text>
</g>
<g font-size="1.8" fill="#0f0f0f">
<text x="143.5" y="22.5">VFB_IN-</text>
<text x="182" y="22.5">VFB_OUT-</text>
<text x="232.2" y="26.3">VCM</text>
<text x="240.1" y="31.4">V1</text>
<text x="110.8" y="44.1">VIN1-</text>
<text x="110.8" y="46.6">VIN1+</text>
<text x="204.5" y="46.6">V1</text>
<text x="92.7" y="51.7">VIN1+</text>
<text x="120.5" y="60.6">VFB+</text>
<text x="191.8" y="75.9">V1</text>
<text x="111.6" y="94.9">VCM</text>
<text x="269.2" y="93.6">VCM</text>
<text x="92.7" y="96.2">VIN1-</text>
<text x="15.1" y="143.2">VFB+</text>
<text x="90.2" y="183.8">VFB_OUT-</text>
<text x="14.7" y="187.6">VFB_IN-</text>
</g>
<g font-size="1.8" fill="#a90000">
<text x="149.2" y="41.7">1</text>
<text x="182.2" y="41.7">8</text>
<text x="149.2" y="44.2">2</text>
<text x="149.2" y="46.7">3</text>
<text x="182.2" y="46.7">6</text>
<text x="182.2" y="44.2">7</text>
<text x="149.2" y="49.3">4</text>
<text x="182.2" y="49.3">5</text>
<text x="149.2" y="93.7">1</text>
<text x="182.2" y="93.7">8</text>
<text x="149.2" y="98.8">2</text>
<text x="182.2" y="98.8">7</text>
<text x="149.2" y="103.9">3</text>
<text x="182.2" y="103.9">6</text>
<text x="149.2" y="109">4</text>
<text x="182.2" y="109">5</text>
</g>
<g font-size="1.8" fill="#0000c2">
<text x="251.5" y="64.5">Test</text>
<text x="256.4" y="64.5">points</text>
<text x="251.5" y="121.7">Voltage</text>
<text x="259.6" y="121.7">divider</text>
<text x="267.2" y="121.7">for</text>
<text x="271" y="121.7">VCM (0.9V)</text>
<text x="157.5" y="135.6">Amplifier</text>
<text x="167.1" y="135.6">stage</text>
<text x="111.8" y="186.4">ADC clock</text>
<text x="122.7" y="186.4">generator</text>
<text x="38.1" y="194.1">Jumpers</text>
<text x="47.1" y="194.1">for</text>
<text x="51" y="194.1">gain</text>
<text x="56.2" y="194.1">resistors</text>
<text x="65.6" y="194.1">of</text>
<text x="68.6" y="194.1">U15</text>
</g>
<g font-size="1.4" fill="#a90000">
<text x="256.7" y="23.9">01</text>
<text x="256.7" y="26.4">02</text>
<text x="256.7" y="29">03</text>
<text x="256.7" y="31.5">04</text>
<text x="256.7" y="34">05</text>
<text x="31.5" y="39.2" transform="rotate(-90 31.5 39.2)">01</text>
<text x="34" y="39.2" transform="rotate(-90 34 39.2)">02</text>
<text x="51.8" y="39.2" transform="rotate(-90 51.8 39.2)">01</text>
<text x="54.4" y="39.2" transform="rotate(-90 54.4 39.2)">02</text>
<text x="72.1" y="39.2" transform="rotate(-90 72.1 39.2)">01</text>
<text x="74.7" y="39.2" transform="rotate(-90 74.7 39.2)">02</text>
<text x="251.6" y="45.5">01</text>
<text x="251.6" y="48">02</text>
<text x="31.5" y="83.6" transform="rotate(-90 31.5 83.6)">01</text>
<text x="34" y="83.6" transform="rotate(-90 34 83.6)">02</text>
<text x="51.8" y="83.6" transform="rotate(-90 51.8 83.6)">01</text>
<text x="54.4" y="83.6" transform="rotate(-90 54.4 83.6)">02</text>
<text x="72.1" y="83.6" transform="rotate(-90 72.1 83.6)">01</text>
<text x="74.7" y="83.6" transform="rotate(-90 74.7 83.6)">02</text>
<text x="201.3" y="115.3">1</text>
<text x="201.3" y="117.9">2</text>
<text x="31.5" y="126.8" transform="rotate(-90 31.5 126.8)">01</text>
<text x="34" y="126.8" transform="rotate(-90 34 126.8)">02</text>
<text x="51.8" y="126.8" transform="rotate(-90 51.8 126.8)">01</text>
<text x="54.4" y="126.8" transform="rotate(-90 54.4 126.8)">02</text>
<text x="72.1" y="126.8" transform="rotate(-90 72.1 126.8)">01</text>
<text x="74.7" y="126.8" transform="rotate(-90 74.7 126.8)">02</text>
<text x="201.3" y="126.7">1</text>
<text x="201.3" y="129.3">2</text>
<text x="136.5" y="161">4</text>
<text x="31.5" y="171.3" transform="rotate(-90 31.5 171.3)">01</text>
<text x="34" y="171.3" transform="rotate(-90 34 171.3)">02</text>
<text x="51.8" y="171.3" transform="rotate(-90 51.8 171.3)">01</text>
<text x="54.4" y="171.3" transform="rotate(-90 54.4 171.3)">02</text>
<text x="72.1" y="171.3" transform="rotate(-90 72.1 171.3)">01</text>
<text x="74.7" y="171.3" transform="rotate(-90 74.7 171.3)">02</text>
<text x="111.1" y="168.7">1</text>
<text x="136.5" y="168.7">3</text>
<text x="136.5" y="176.3">2</text>
<text x="159.4" y="175">1</text>
<text x="159.4" y="177.5">2</text>
</g>
<g font-size="1.4" fill="#006464">
<text x="261.4" y="24.9">01</text>
<text x="261.4" y="27.4">02</text>
<text x="261.4" y="29.9">03</text>
<text x="32.5" y="34.5" transform="rotate(-90 32.5 34.5)">01</text>
<text x="35" y="34.5" transform="rotate(-90 35 34.5)">02</text>
<text x="52.8" y="34.5" transform="rotate(-90 52.8 34.5)">01</text>
<text x="55.3" y="34.5" transform="rotate(-90 55.3 34.5)">02</text>
<text x="73.1" y="34.5" transform="rotate(-90 73.1 34.5)">01</text>
<text x="75.7" y="34.5" transform="rotate(-90 75.7 34.5)">02</text>
<text x="261.4" y="32.5">04</text>
<text x="261.4" y="35">05</text>
<text x="256.3" y="46.5">01</text>
<text x="256.3" y="49">02</text>
<text x="32.5" y="79" transform="rotate(-90 32.5 79)">01</text>
<text x="35" y="79" transform="rotate(-90 35 79)">02</text>
<text x="52.8" y="79" transform="rotate(-90 52.8 79)">01</text>
<text x="55.3" y="79" transform="rotate(-90 55.3 79)">02</text>
<text x="73.1" y="79" transform="rotate(-90 73.1 79)">01</text>
<text x="75.7" y="79" transform="rotate(-90 75.7 79)">02</text>
<text x="32.5" y="122.2" transform="rotate(-90 32.5 122.2)">01</text>
<text x="35" y="122.2" transform="rotate(-90 35 122.2)">02</text>
<text x="52.8" y="122.2" transform="rotate(-90 52.8 122.2)">01</text>
<text x="55.3" y="122.2" transform="rotate(-90 55.3 122.2)">02</text>
<text x="73.1" y="122.2" transform="rotate(-90 73.1 122.2)">01</text>
<text x="75.7" y="122.2" transform="rotate(-90 75.7 122.2)">02</text>
<text x="32.5" y="166.6" transform="rotate(-90 32.5 166.6)">01</text>
<text x="35" y="166.6" transform="rotate(-90 35 166.6)">02</text>
<text x="52.8" y="166.6" transform="rotate(-90 52.8 166.6)">01</text>
<text x="55.3" y="166.6" transform="rotate(-90 55.3 166.6)">02</text>
<text x="73.1" y="166.6" transform="rotate(-90 73.1 166.6)">01</text>
<text x="75.7" y="166.6" transform="rotate(-90 75.7 166.6)">02</text>
<text x="130.4" y="162">VCC</text>
<text x="115.3" y="169.6">EOH</text>
<text x="130.4" y="169.6">OUT</text>
<text x="130.3" y="177.3">GND</text>
</g>
<g font-size="1.4" fill="#840000">
<text x="201.3" y="117.9">5</text>
<text x="201.3" y="129.3">5</text>
<text x="159.4" y="177.5">5</text>
</g>
</svg>
